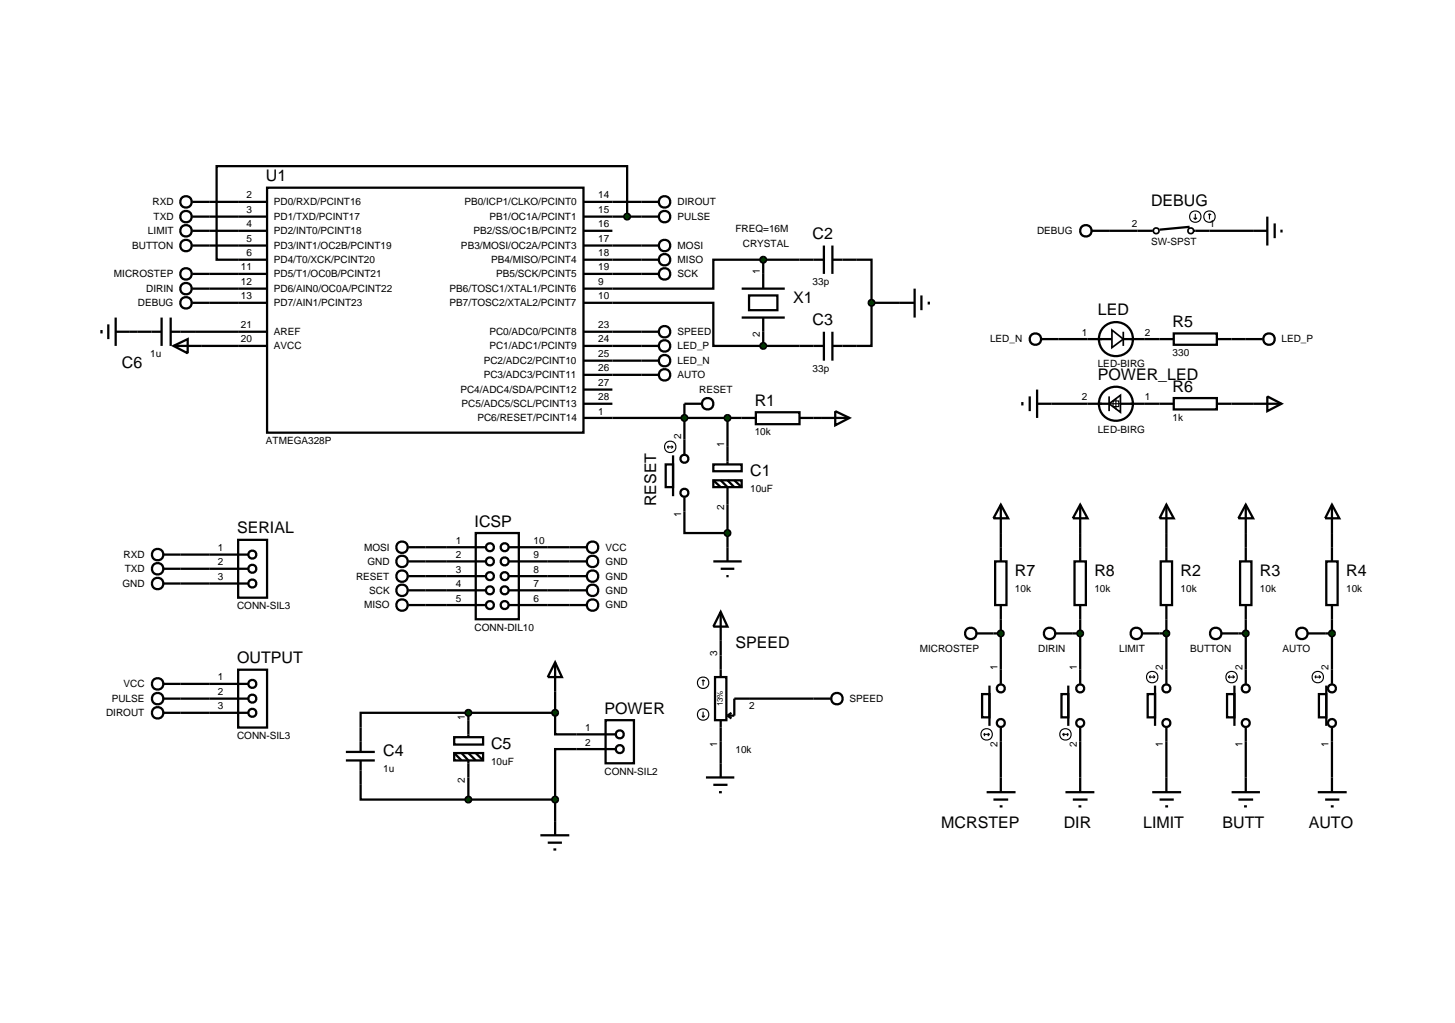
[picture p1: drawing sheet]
<svg xmlns="http://www.w3.org/2000/svg" width="257mm" height="180mm" viewBox="0 0 257 180" stroke-linecap="round" stroke-linejoin="round" font-family="sans-serif">
<g fill="none" stroke="#000" stroke-width=".4">
<path d="M36.9 35.6h10.2M36.9 38.2h10.2M47.1 33.1h55.8v43.2h-55.8zM102.9 35.6h10.2M102.9 38.2h10.2M110.6 38.2v-8.9h-72.4v16.5h8.9M22.9 58.5h1.3M34.4 58.5h12.7M36.9 53.4h10.2M36.9 40.7h10.2M36.9 43.3h10.2M36.9 48.3h10.2"/>
<path d="M36.9 50.9h10.2M102.9 53.4h22.9v7.6h8.8M102.9 40.7h5.1M102.9 43.3h10.2M102.9 58.5h10.2M102.9 45.8h10.2M102.9 48.3h10.2M134.6 45.8h-8.8v5.1h-22.9M134.6 45.8h6.4M134.6 45.8v2.5M134.6 58.5v2.5M151.1 45.8h2.6v7.6"/>
<path d="M153.7 53.4v7.6h-2.6M153.7 53.4h5M186.7 59.8h5.1M195.6 40.7h5M201.9 59.8h2.6M213.3 40.7h7.7M217.2 59.8h2.5M30.6 61l2.5-1.2v2.5zM30.6 61h16.5M102.9 61h10.2M102.9 73.7h27.9M102.9 66.1h10.2"/>
<path d="M102.9 63.6h10.2M102.9 71.2h5.1M102.9 68.7h5.1M120.7 71.2v8.9M128.3 73.7v8.2M134.6 61h6.4M143.5 73.7h6.3M147.3 72.5l2.5 1.2-2.5 1.3zM185.4 71.2h6.4M201.9 71.2h2.6M217.2 71.2h3.8M31.8 97.8h5.1"/>
<path d="M75 96.5h3.8M75 99h3.8M96.6 96.5h3.8M96.6 99h3.8M117.4 81.9h1.3v4h-1.3zM118.7 80.3v7.2M120.7 87.7v6.3h7.6M125.8 81.9h5v1.2h-5zM125.8 84.7h5v1.2h-5zM125.8 99h5M125.8 84.7l1.3 1.2M127.1 84.7l1.2 1.2v13.1"/>
<path d="M128.3 84.7l1.2 1.2M129.5 84.7l1.3 1.2M176.5 94v2.5M190.5 94v2.5M205.7 94v2.5M219.7 94v2.5M234.9 94v2.5M31.8 100.3h5.1M31.8 102.9h5.1M75 101.6h3.8M75 104.1h3.8M75 106.7h3.8"/>
<path d="M96.6 101.6h3.8M96.6 104.1h3.8M96.6 106.7h3.8M127.1 113v2.6M127.1 100.3h2.4M128.1 101.6h.4M175.2 111.7h1.3M176.5 109.2v8.9M189.2 111.7h1.3M190.5 109.2v8.9M204.5 111.7h1.2M205.7 109.2v8.9"/>
<path d="M218.4 111.7h1.3M219.7 109.2v8.9M233.7 111.7h1.2M234.9 109.2v8.9M31.8 123.2h5.1M31.8 120.6h5.1M31.8 125.7h5.1M63.6 138.4v2.6h19M82.6 125.7h-19v2.6M82.6 125.7h15.3M82.6 125.7v1.3M82.6 137.1v3.9"/>
<path d="M97.9 125.7v3.8h3.8M97.9 121.9v3.8M101.7 132.1h-3.8v8.9M127.1 130.8v3.8M132.1 123.2h11.4M176.5 130.8v6.3M190.5 130.8v6.3M205.7 130.8v6.3M219.7 130.8v6.3M234.9 130.8v6.3M82.6 141h15.3M97.9 141v3.8"/>
<circle cx="120.7" cy="80.9" r=".7"/>
<circle cx="120.7" cy="86.9" r=".7"/>
</g>
<g fill="none" stroke="#000" stroke-width=".2">
<path d="M117.7 78.8h1M117.7 78.8l.2 .3M117.9 78.6l-.2 .2M118.4 78.6l.3 .2M118.7 78.8l-.3 .3"/>
<circle cx="118.2" cy="78.8" r="1.01"/>
</g>
<path d="M120.3 73.4l.4-.2-.5 .5zM120.7 73.2l.3 .1 .2 .4zM121.2 73.7l-.1 .3-.4 .2zM120.2 73.7l.5 .5-.3-.1z" fill="#004000" stroke="#000" stroke-width=".4"/>
<path d="M120.2 73.7l.5-.5 .5 .5-.5 .5z" fill="#004000"/>
<path d="M130.8 73.7h2.5M133.3 72.7h7.7v2.1h-7.7zM141 73.7h2.5" fill="none" stroke="#000" stroke-width=".4"/>
<g fill="#004000" stroke="#000" stroke-width=".4">
<path d="M128 93.6l.3-.1-.5 .5zM128.3 93.5l.4 .2 .1 .3zM128.3 94.5l.5-.5-.2 .4zM127.8 94l.5 .5-.3-.1z"/>
<path d="M127.9 73.4l.4-.2-.5 .5zM128.3 73.2l.3 .1 .2 .4zM128.8 73.7l-.1 .3-.4 .2zM127.8 73.7l.5 .5-.4-.2z"/>
</g>
<g fill="#004000">
<path d="M128.3 93.5l.5 .5-.5 .5-.5-.5z"/>
<path d="M127.8 73.7l.5-.5 .5 .5-.5 .5z"/>
</g>
<g fill="none" stroke="#000" stroke-width=".4">
<path d="M130.8 50.9h7.6M130.8 56h7.6M132.1 52.1h5v2.6h-5zM134.6 48.3v2.6M134.6 56v2.5M141 45.8h4.3M145.3 43.3v5M145.3 58.5v5.1M146.8 43.3v5M146.8 58.5v5.1M146.8 45.8h4.3M158.7 53.4h2.6"/>
<path d="M161.3 50.9v5.1M162.5 52.1v2.6M163.8 53.2v.5M141 61h4.3M146.8 61h4.3"/>
</g>
<path d="M153.3 53.1l.4-.2-.5 .5zM153.7 52.9l.3 .1 .2 .4zM154.2 53.4l-.1 .3-.4 .2zM153.2 53.4l.5 .5-.4-.2z" fill="#004000" stroke="#000" stroke-width=".4"/>
<path d="M153.2 53.4l.5-.5 .5 .5-.5 .5z" fill="#004000"/>
<g fill="none" stroke="#000" stroke-width=".4">
<path d="M33.9 35.6h3M33.9 38.2h3M113.1 35.6h3.1M113.1 38.2h3.1M223.5 38.2v5.1M224.8 39.4v2.6M33.9 40.7h3M33.9 43.3h3M33.9 48.3h3M33.9 50.9h3M33.9 53.4h3M113.1 43.3h3.1"/>
<path d="M113.1 58.5h3.1M113.1 45.8h3.1M113.1 48.3h3.1M183.6 59.8h3.1M191.8 59.8h4.3M192.5 40.7h3.1M198.1 59.8h3.8M200.6 40.7h2.8M209.8 40l-5.3 .5M210.5 40.7h2.8M219.7 59.8h3M221 40.7h2.5"/>
<path d="M226 40.5v.5M113.1 66.1h3.1M113.1 61h3.1M113.1 63.6h3.1M204.7 99h2v7.7h-2zM205.7 89l1.3 2.4h-2.5zM205.7 89v5M205.7 96.5v2.5M218.7 99h2v7.7h-2zM219.7 89l1.3 2.4h-2.6zM219.7 89v5M219.7 96.5v2.5"/>
<path d="M233.9 99h2v7.7h-2zM234.9 89l1.3 2.4h-2.5zM234.9 89v5M234.9 96.5v2.5M201.4 111.7h3.1M205.7 106.7v2.5M205.7 118.1v2.5M215.4 111.7h3M219.7 106.7v2.5M219.7 118.1v2.5M230.6 111.7h3.1M234.9 106.7v2.5"/>
<path d="M234.9 118.1v2.5M61 132.6h5.1M61 134.1h5.1M63.6 128.3v4.3M63.6 134.1v4.3M202.4 122.4h1.3v4.1h-1.3zM203.2 139.7h5.1M203.7 120.9v7.1M205.7 128.3v2.5M205.7 137.1v2.6M216.4 122.4h1.3v4.1h-1.3zM217.2 139.7h5"/>
<path d="M217.7 120.9v7.1M219.7 128.3v2.5M219.7 137.1v2.6M232.4 139.7h5.1M232.6 122.4h1.3v4.1h-1.3zM233.9 120.9v7.1M234.9 128.3v2.5M234.9 137.1v2.6M204.5 141h2.5M205.5 142.2h.5M218.4 141h2.6M219.4 142.2h.5"/>
<path d="M233.7 141h2.5M234.7 142.2h.5"/>
<circle cx="32.8" cy="35.6" r="1.01"/>
<circle cx="32.8" cy="38.2" r="1.01"/>
<circle cx="117.2" cy="35.6" r="1.01"/>
<circle cx="117.2" cy="38.2" r="1.01"/>
<circle cx="32.8" cy="48.3" r="1.01"/>
<circle cx="32.8" cy="50.9" r="1.01"/>
<circle cx="32.8" cy="53.4" r="1.01"/>
<circle cx="32.8" cy="40.7" r="1.01"/>
<circle cx="32.8" cy="43.3" r="1.01"/>
<circle cx="117.2" cy="48.3" r="1.01"/>
<circle cx="117.2" cy="45.8" r="1.01"/>
<circle cx="117.2" cy="58.5" r="1.01"/>
<circle cx="117.2" cy="43.3" r="1.01"/>
<circle cx="182.6" cy="59.8" r="1.01"/>
<circle cx="191.5" cy="40.7" r="1.01"/>
<circle cx="196.8" cy="59.8" r="3"/>
<circle cx="223.8" cy="59.8" r="1.01"/>
<circle cx="117.2" cy="61" r="1.01"/>
<circle cx="117.2" cy="63.6" r="1.01"/>
<circle cx="117.2" cy="66.1" r="1.01"/>
<circle cx="200.4" cy="111.7" r="1.01"/>
<circle cx="214.4" cy="111.7" r="1.01"/>
<circle cx="229.6" cy="111.7" r="1.01"/>
<circle cx="205.7" cy="121.4" r=".7"/>
<circle cx="205.7" cy="127.5" r=".7"/>
<circle cx="219.7" cy="127.5" r=".7"/>
<circle cx="219.7" cy="121.4" r=".7"/>
<circle cx="234.9" cy="121.4" r=".7"/>
<circle cx="234.9" cy="127.5" r=".7"/>
</g>
<g fill="none" stroke="#000" stroke-width=".3">
<path d="M196.1 58.2l2 1.6-2 1.5zM198.1 58.5v2.5"/>
<circle cx="203.9" cy="40.7" r=".51"/>
<circle cx="210" cy="40.7" r=".51"/>
</g>
<g fill="none" stroke="#000" stroke-width=".2">
<path d="M210.5 38.4l.3 .3M210.8 37.7v1M211.1 38.4l-.3 .3M213.3 37.7l-.2 .2M213.3 37.7l.3 .2M213.3 37.7v1M202.7 119.4h1M202.7 119.4l.2 .2M202.9 119.1l-.2 .3M203.4 119.1l.3 .3M203.7 119.4l-.3 .2M216.6 119.4h1.1"/>
<path d="M216.6 119.4l.3 .2M216.9 119.1l-.3 .3M217.4 119.1l.3 .3M217.7 119.4l-.3 .2M231.9 119.4h1M231.9 119.4l.2 .2M232.1 119.1l-.2 .3M232.6 119.1l.3 .3M232.9 119.4l-.3 .2"/>
<circle cx="210.8" cy="38.2" r="1.01"/>
<circle cx="213.3" cy="38.2" r="1.01"/>
<circle cx="203.2" cy="119.4" r="1.01"/>
<circle cx="217.2" cy="119.4" r="1.01"/>
<circle cx="232.4" cy="119.4" r="1.01"/>
</g>
<g fill="#004000" stroke="#000" stroke-width=".4">
<path d="M234.5 111.4l.4-.2-.5 .5zM234.9 111.2l.4 .2 .1 .3zM234.9 112.2l.5-.5-.2 .4zM234.4 111.7l.5 .5-.4-.2z"/>
<path d="M219.3 111.4l.4-.2-.5 .5zM219.7 111.2l.4 .2 .1 .3zM219.7 112.2l.5-.5-.2 .4zM219.2 111.7l.5 .5-.3-.1z"/>
<path d="M205.3 111.4l.4-.2-.5 .5zM205.7 111.2l.4 .2 .1 .3zM205.7 112.2l.5-.5-.2 .4zM205.2 111.7l.5 .5-.3-.1z"/>
</g>
<g fill="#004000">
<path d="M234.4 111.7l.5-.5 .5 .5-.5 .5z"/>
<path d="M219.2 111.7l.5-.5 .5 .5-.5 .5z"/>
<path d="M205.2 111.7l.5-.5 .5 .5-.5 .5z"/>
</g>
<g fill="none" stroke="#000" stroke-width=".4">
<path d="M204.5 59.8h2.5M207 58.8h7.6v2h-7.6zM214.6 59.8h2.6M28.8 97.8h3M36.9 97.8h6.9M42 95.2h5.1v10.2h-5.1zM78.8 96.5h6.9M78.8 99h6.9M83.9 94h7.6v15.2h-7.6zM89.7 96.5h6.9M89.7 99h6.9M176.5 89l1.3 2.4h-2.6z"/>
<path d="M176.5 89v5M190.5 89l1.3 2.4h-2.6zM190.5 89v5M28.8 100.3h3M28.8 102.9h3M36.9 100.3h6.9M36.9 102.9h6.9M78.8 101.6h6.9M78.8 104.1h6.9M78.8 106.7h6.9M89.7 101.6h6.9M89.7 104.1h6.9"/>
<path d="M89.7 106.7h6.9M97.9 116.8l1.2 2.6h-2.5zM97.9 116.8v5.1M126.1 119.4h2v7.6h-2zM127.1 107.9l1.2 2.6h-2.5zM127.1 107.9v5.1M127.1 115.6v3.8M172.2 111.7h3M186.2 111.7h3M80.1 130h5.1v1.3h-5.1zM80.1 132.8h5.1v1.3h-5.1zM80.1 132.8l1.3 1.3"/>
<path d="M81.4 132.8l1.2 1.3v3M82.6 127v3M82.6 132.8l1.3 1.3M83.9 132.8l1.3 1.3M101.7 129.5h6.8M101.7 132.1h6.8M106.8 127h5v7.6h-5zM124.5 137.1h5M125.8 138.4h2.5M126.8 139.7h.5M127.1 127v3.8M127.1 134.6v2.5"/>
<path d="M128.3 126.2l.7 .5M129 125.7l-.7 .5M132.1 123.2h-2.6v3h-1.2M143.5 123.2h3M174 139.7h5.1M176.5 137.1v2.6M187.9 139.7h5.1M190.5 137.1v2.6M95.3 147.3h5.1M96.6 148.6h2.5M97.6 149.8h.5M97.9 144.8v2.5"/>
<path d="M175.2 141h2.6M176.3 142.2h.5M189.2 141h2.6M190.2 142.2h.5"/>
<circle cx="27.8" cy="97.8" r="1.01"/>
<circle cx="44.5" cy="97.8" r=".7"/>
<circle cx="86.4" cy="99" r=".7"/>
<circle cx="86.4" cy="96.5" r=".7"/>
<circle cx="89" cy="96.5" r=".7"/>
<circle cx="89" cy="99" r=".7"/>
<circle cx="27.8" cy="102.9" r="1.01"/>
<circle cx="27.8" cy="100.3" r="1.01"/>
<circle cx="44.5" cy="100.3" r=".7"/>
<circle cx="44.5" cy="102.9" r=".7"/>
<circle cx="86.4" cy="101.6" r=".7"/>
<circle cx="86.4" cy="106.7" r=".7"/>
<circle cx="86.4" cy="104.1" r=".7"/>
<circle cx="89" cy="104.1" r=".7"/>
<circle cx="89" cy="106.7" r=".7"/>
<circle cx="89" cy="101.6" r=".7"/>
<circle cx="171.2" cy="111.7" r="1.01"/>
<circle cx="185.1" cy="111.7" r="1.01"/>
<circle cx="109.3" cy="132.1" r=".7"/>
<circle cx="109.3" cy="129.5" r=".7"/>
<circle cx="147.6" cy="123.2" r="1.01"/>
</g>
<g fill="none" stroke="#000" stroke-width=".2">
<path d="M124 119.9l-.2 .2M124 119.9l.3 .2M124 119.9v1M123.8 126.2l.2 .3M124 125.5v1M124.3 126.2l-.3 .3"/>
<circle cx="124" cy="120.4" r="1.01"/>
<circle cx="124" cy="126" r="1.01"/>
</g>
<g fill="#004000" stroke="#000" stroke-width=".4">
<path d="M97.5 125.4l.4-.2-.5 .5zM97.9 125.2l.4 .2 .1 .3zM98.4 125.7l-.2 .4-.3 .1zM97.4 125.7l.5 .5-.3-.1z"/>
<path d="M97.5 140.7l.4-.2-.5 .5zM97.9 140.5l.3 .1 .2 .4zM98.4 141l-.2 .4-.3 .1zM97.4 141l.5 .5-.3-.1z"/>
</g>
<g fill="#004000">
<path d="M97.4 125.7l.5-.5 .5 .5-.5 .5z"/>
<path d="M97.4 141l.5-.5 .5 .5-.5 .5z"/>
</g>
<g fill="none" stroke="#000" stroke-width=".4">
<path d="M17.9 58.2v.6M19.1 57.2v2.6M20.4 58.5h2.5M20.4 56v5M24.2 58.5h4.3M28.5 56v5M30.1 56v5M30.1 58.5h4.3M120.7 71.2h3.1M180.3 70.9v.6M181.6 69.9v2.6M182.9 71.2h2.5"/>
<path d="M182.9 68.7v5M191.8 71.2h3.8M197.6 71.2h4.3M204.5 71.2h2.5M207 70.2h7.6v2h-7.6zM214.6 71.2h2.6M221 71.2h5M223.5 69.9l2.5 1.3-2.5 1.3zM72 96.5h3M72 99h3M100.4 96.5h3.1M100.4 99h3.1"/>
<path d="M175.5 99h2v7.7h-2zM176.5 96.5v2.5M189.5 99h2v7.7h-2zM190.5 96.5v2.5M42 118.1h5.1v10.2h-5.1zM72 101.6h3M72 104.1h3M72 106.7h3M100.4 101.6h3.1M100.4 104.1h3.1M100.4 106.7h3.1M176.5 106.7v2.5"/>
<path d="M190.5 106.7v2.5M28.8 120.6h3M28.8 123.2h3M28.8 125.7h3M36.9 120.6h6.9M36.9 123.2h6.9M36.9 125.7h6.9"/>
<circle cx="124.8" cy="71.2" r="1.01"/>
<circle cx="196.8" cy="71.2" r="3"/>
<circle cx="70.9" cy="96.5" r="1.01"/>
<circle cx="70.9" cy="99" r="1.01"/>
<circle cx="104.5" cy="96.5" r="1.01"/>
<circle cx="104.5" cy="99" r="1.01"/>
<circle cx="70.9" cy="104.1" r="1.01"/>
<circle cx="70.9" cy="106.7" r="1.01"/>
<circle cx="70.9" cy="101.6" r="1.01"/>
<circle cx="104.5" cy="104.1" r="1.01"/>
<circle cx="104.5" cy="106.7" r="1.01"/>
<circle cx="104.5" cy="101.6" r="1.01"/>
<circle cx="27.8" cy="125.7" r="1.01"/>
<circle cx="27.8" cy="123.2" r="1.01"/>
<circle cx="27.8" cy="120.6" r="1.01"/>
<circle cx="44.5" cy="125.7" r=".7"/>
<circle cx="44.5" cy="120.6" r=".7"/>
<circle cx="44.5" cy="123.2" r=".7"/>
</g>
<path d="M195.6 71.2l2-1.5v3zM195.6 69.9v2.6" fill="none" stroke="#000" stroke-width=".3"/>
<path d="M195.8 71.2h2M196.3 70.7h1v1h-1zM196.8 70.2v2" fill="none" stroke="#000" stroke-width=".2"/>
<path d="M110.2 37.9l.4-.2-.5 .5zM110.6 37.7l.3 .1 .2 .4zM111.1 38.2l-.1 .3-.4 .2zM110.1 38.2l.5 .5-.4-.2z" fill="#004000" stroke="#000" stroke-width=".4"/>
<path d="M110.1 38.2l.5-.5 .5 .5-.5 .5z" fill="#004000"/>
<g fill="none" stroke="#000" stroke-width=".4">
<path d="M190.5 118.1v2.5M187.2 122.4h1.2v4.1h-1.2zM188.4 120.9v7.1M190.5 128.3v2.5"/>
<circle cx="190.5" cy="127.5" r=".7"/>
<circle cx="190.5" cy="121.4" r=".7"/>
</g>
<g fill="none" stroke="#000" stroke-width=".2">
<path d="M187.4 129.5h1M187.4 129.5l.3 .3M187.7 129.3l-.3 .2M188.2 129.3l.2 .2M188.4 129.5l-.2 .3"/>
<circle cx="187.9" cy="129.5" r="1.01"/>
</g>
<path d="M190.1 111.4l.4-.2-.5 .5zM190.5 111.2l.4 .2 .1 .3zM191 111.7l-.1 .3-.4 .2zM190 111.7l.5 .5-.4-.2z" fill="#004000" stroke="#000" stroke-width=".4"/>
<path d="M190 111.7l.5-.5 .5 .5-.5 .5z" fill="#004000"/>
<g fill="none" stroke="#000" stroke-width=".4">
<path d="M176.5 118.1v2.5M173.2 122.4h1.3v4.1h-1.3zM174.5 120.9v7.1M176.5 128.3v2.5"/>
<circle cx="176.5" cy="121.4" r=".7"/>
<circle cx="176.5" cy="127.5" r=".7"/>
</g>
<g fill="none" stroke="#000" stroke-width=".2">
<path d="M173.5 129.5h1M173.5 129.5l.2 .3M173.7 129.3l-.2 .2M174.2 129.3l.3 .2M174.5 129.5l-.3 .3"/>
<circle cx="174" cy="129.5" r="1.01"/>
</g>
<g fill="#004000" stroke="#000" stroke-width=".4">
<path d="M176.1 111.4l.4-.2-.5 .5zM176.5 111.2l.4 .2 .1 .3zM177 111.7l-.2 .4-.3 .1zM176 111.7l.5 .5-.3-.1z"/>
<path d="M134.3 45.4l.3-.1-.5 .5zM134.6 45.3l.3 .1 .2 .4zM134.6 46.3l.5-.5-.2 .4zM134.1 45.8l.5 .5-.4-.2z"/>
<path d="M134.3 60.6l.3-.1-.5 .5zM134.6 60.5l.3 .1 .2 .4zM135.1 61l-.1 .3-.4 .2zM134.1 61l.5 .5-.4-.2z"/>
<path d="M82.2 125.4l.4-.2-.5 .5zM82.6 125.2l.4 .2 .1 .3zM82.6 126.2l.5-.5-.2 .4zM82.1 125.7l.5 .5-.3-.1z"/>
<path d="M82.2 140.7l.4-.2-.5 .5zM82.6 140.5l.4 .2 .1 .3zM82.6 141.5l.5-.5-.2 .4zM82.1 141l.5 .5-.3-.1z"/>
</g>
<g fill="#004000">
<path d="M176 111.7l.5-.5 .5 .5-.5 .5z"/>
<path d="M134.6 45.3l.5 .5-.5 .5-.5-.5z"/>
<path d="M134.1 61l.5-.5 .5 .5-.5 .5z"/>
<path d="M82.1 125.7l.5-.5 .5 .5-.5 .5z"/>
<path d="M82.1 141l.5-.5 .5 .5-.5 .5z"/>
</g>
<g font-size="2.8">
<text x="46.9" y="32">U1</text>
<text x="203" y="36.3">DEBUG</text>
<text x="143.3" y="42.2">C2</text>
<text x="139.9" y="53.5">X1</text>
<text x="143.3" y="57.4">C3</text>
<text x="193.6" y="55.6">LED</text>
<text x="206.8" y="57.7">R5</text>
<text x="21.5" y="65">C6</text>
<text x="133.1" y="71.6">R1</text>
<text x="193.6" y="67">POWER_LED</text>
<text x="206.8" y="69.1">R6</text>
<text x="132.3" y="84">C1</text>
<text x="115.7" y="89.3" transform="rotate(-90 115.7 89.3)">RESET</text>
<text x="41.8" y="94.1">SERIAL</text>
<text x="83.7" y="92.9">ICSP</text>
<text x="179" y="101.6">R7</text>
<text x="193" y="101.6">R8</text>
<text x="208.2" y="101.6">R2</text>
<text x="222.2" y="101.6">R3</text>
<text x="237.4" y="101.6">R4</text>
<text x="41.8" y="117">OUTPUT</text>
<text x="129.7" y="114.4">SPEED</text>
<text x="106.6" y="125.9">POWER</text>
<text x="67.6" y="133.4">C4</text>
<text x="86.6" y="132.1">C5</text>
<text x="166" y="146.1">MCRSTEP</text>
<text x="187.6" y="146.1">DIR</text>
<text x="201.6" y="146.1">LIMIT</text>
<text x="215.6" y="146.1">BUTT</text>
<text x="230.8" y="146.1">AUTO</text>
</g>
<g font-size="1.8">
<text x="43.5" y="35">2</text>
<text x="105.5" y="35">14</text>
<text x="26.1" y="41.3">LIMIT</text>
<text x="26.9" y="36.2">RXD</text>
<text x="27.1" y="38.8">TXD</text>
<text x="43.5" y="40.1">4</text>
<text x="43.5" y="37.6">3</text>
<text x="48.3" y="41.3">PD2/INT0/PCINT18</text>
<text x="48.3" y="38.8">PD1/TXD/PCINT17</text>
<text x="48.3" y="36.2">PD0/RXD/PCINT16</text>
<text x="81.9" y="36.2">PB0/ICP1/CLKO/PCINT0</text>
<text x="83.5" y="41.3">PB2/SS/OC1B/PCINT2</text>
<text x="86.3" y="38.8">PB1/OC1A/PCINT1</text>
<text x="105.5" y="37.6">15</text>
<text x="105.5" y="40.1">16</text>
<text x="119.5" y="38.8">PULSE</text>
<text x="119.5" y="36.2">DIROUT</text>
<text x="129.7" y="41">FREQ=16M</text>
<text x="182.9" y="41.3">DEBUG</text>
<text x="199.6" y="40.1">2</text>
<text x="213.3" y="40.1">1</text>
<text x="23.3" y="43.9">BUTTON</text>
<text x="42.5" y="47.7">11</text>
<text x="43.5" y="45.2">6</text>
<text x="43.5" y="42.7">5</text>
<text x="48.3" y="46.4">PD4/T0/XCK/PCINT20</text>
<text x="48.3" y="43.9">PD3/INT1/OC2B/PCINT19</text>
<text x="81.3" y="43.9">PB3/MOSI/OC2A/PCINT3</text>
<text x="86.6" y="46.4">PB4/MISO/PCINT4</text>
<text x="105.5" y="42.7">17</text>
<text x="105.5" y="45.2">18</text>
<text x="105.5" y="47.7">19</text>
<text x="119.5" y="43.9">MOSI</text>
<text x="119.5" y="46.4">MISO</text>
<text x="131" y="43.6">CRYSTAL</text>
<text x="203" y="43.2">SW-SPST</text>
<text x="20.1" y="48.9">MICROSTEP</text>
<text x="24.3" y="54">DEBUG</text>
<text x="25.8" y="51.5">DIRIN</text>
<text x="42.5" y="50.3">12</text>
<text x="42.5" y="52.8">13</text>
<text x="48.3" y="51.5">PD6/AIN0/OC0A/PCINT22</text>
<text x="48.3" y="48.9">PD5/T1/OC0B/PCINT21</text>
<text x="48.3" y="54">PD7/AIN1/PCINT23</text>
<text x="79.3" y="54">PB7/TOSC2/XTAL2/PCINT7</text>
<text x="79.3" y="51.5">PB6/TOSC1/XTAL1/PCINT6</text>
<text x="87.5" y="48.9">PB5/SCK/PCINT5</text>
<text x="105.5" y="52.8">10</text>
<text x="105.5" y="50.3">9</text>
<text x="119.5" y="48.9">SCK</text>
<text x="134" y="48.3" transform="rotate(-90 134 48.3)">1</text>
<text x="143.3" y="50.3">33p</text>
<text x="42.5" y="57.9">21</text>
<text x="48.3" y="59.1">AREF</text>
<text x="86.3" y="59.1">PC0/ADC0/PCINT8</text>
<text x="105.5" y="57.9">23</text>
<text x="119.5" y="59.1">SPEED</text>
<text x="134" y="59.5" transform="rotate(-90 134 59.5)">2</text>
<text x="190.8" y="59.2">1</text>
<text x="201.9" y="59.2">2</text>
<text x="26.5" y="63">1u</text>
<text x="42.5" y="60.4">20</text>
<text x="48.3" y="61.6">AVCC</text>
<text x="85.3" y="64.2">PC2/ADC2/PCINT10</text>
<text x="86.3" y="61.6">PC1/ADC1/PCINT9</text>
<text x="105.5" y="65.5">26</text>
<text x="105.5" y="63">25</text>
<text x="105.5" y="60.4">24</text>
<text x="119.5" y="61.6">LED_P</text>
<text x="119.5" y="64.2">LED_N</text>
<text x="143.3" y="65.6">33p</text>
<text x="174.6" y="60.4">LED_N</text>
<text x="193.6" y="64.8">LED-BIRG</text>
<text x="206.8" y="62.8">330</text>
<text x="226" y="60.4">LED_P</text>
<text x="81.2" y="69.3">PC4/ADC4/SDA/PCINT12</text>
<text x="81.4" y="71.8">PC5/ADC5/SCL/PCINT13</text>
<text x="85.3" y="66.7">PC3/ADC3/PCINT11</text>
<text x="105.5" y="70.6">28</text>
<text x="105.5" y="68.1">27</text>
<text x="119.5" y="66.7">AUTO</text>
<text x="123.3" y="69.3">RESET</text>
<text x="190.8" y="70.6">2</text>
<text x="201.9" y="70.6">1</text>
<text x="84.2" y="74.3">PC6/RESET/PCINT14</text>
<text x="105.5" y="73.1">1</text>
<text x="120.1" y="77.5" transform="rotate(-90 120.1 77.5)">2</text>
<text x="133.1" y="76.8">10k</text>
<text x="193.6" y="76.3">LED-BIRG</text>
<text x="206.8" y="74.2">1k</text>
<text x="46.9" y="78.3">ATMEGA328P</text>
<text x="127.7" y="78.8" transform="rotate(-90 127.7 78.8)">1</text>
<text x="127.7" y="90" transform="rotate(-90 127.7 90)">2</text>
<text x="132.3" y="86.8">10uF</text>
<text x="80.4" y="95.9">1</text>
<text x="94.1" y="95.9">10</text>
<text x="120.1" y="91.2" transform="rotate(-90 120.1 91.2)">1</text>
<text x="21.8" y="98.4">RXD</text>
<text x="22" y="100.9">TXD</text>
<text x="38.4" y="97.2">1</text>
<text x="38.4" y="99.7">2</text>
<text x="64.2" y="97.1">MOSI</text>
<text x="64.8" y="99.6">GND</text>
<text x="80.4" y="98.4">2</text>
<text x="80.4" y="101">3</text>
<text x="94.1" y="98.4">9</text>
<text x="94.1" y="101">8</text>
<text x="106.8" y="97.1">VCC</text>
<text x="106.8" y="99.6">GND</text>
<text x="21.6" y="103.5">GND</text>
<text x="38.4" y="102.3">3</text>
<text x="41.8" y="107.4">CONN-SIL3</text>
<text x="62.8" y="102.2">RESET</text>
<text x="64.2" y="107.3">MISO</text>
<text x="65.1" y="104.7">SCK</text>
<text x="80.4" y="103.5">4</text>
<text x="80.4" y="106.1">5</text>
<text x="94.1" y="103.5">7</text>
<text x="94.1" y="106.1">6</text>
<text x="106.8" y="102.2">GND</text>
<text x="106.8" y="104.7">GND</text>
<text x="106.8" y="107.3">GND</text>
<text x="179" y="104.4">10k</text>
<text x="193" y="104.4">10k</text>
<text x="208.2" y="104.4">10k</text>
<text x="222.2" y="104.4">10k</text>
<text x="237.4" y="104.4">10k</text>
<text x="83.7" y="111.2">CONN-DIL10</text>
<text x="38.4" y="120">1</text>
<text x="126.5" y="115.6" transform="rotate(-90 126.5 115.6)">3</text>
<text x="162.2" y="114.9">MICROSTEP</text>
<text x="175.9" y="118.1" transform="rotate(-90 175.9 118.1)">1</text>
<text x="183.1" y="114.9">DIRIN</text>
<text x="189.9" y="118.1" transform="rotate(-90 189.9 118.1)">1</text>
<text x="197.4" y="114.9">LIMIT</text>
<text x="205.1" y="118.1" transform="rotate(-90 205.1 118.1)">2</text>
<text x="209.9" y="114.9">BUTTON</text>
<text x="219.1" y="118.1" transform="rotate(-90 219.1 118.1)">2</text>
<text x="226.2" y="114.9">AUTO</text>
<text x="234.3" y="118.1" transform="rotate(-90 234.3 118.1)">2</text>
<text x="19.7" y="123.8">PULSE</text>
<text x="21.8" y="121.2">VCC</text>
<text x="38.4" y="122.6">2</text>
<text x="38.4" y="125.1">3</text>
<text x="132.1" y="125">2</text>
<text x="149.8" y="123.8">SPEED</text>
<text x="18.7" y="126.3">DIROUT</text>
<text x="41.8" y="130.3">CONN-SIL3</text>
<text x="82" y="127" transform="rotate(-90 82 127)">1</text>
<text x="103.2" y="128.9">1</text>
<text x="103.2" y="131.5">2</text>
<text x="126.5" y="131.8" transform="rotate(-90 126.5 131.8)">1</text>
<text x="175.9" y="131.8" transform="rotate(-90 175.9 131.8)">2</text>
<text x="189.9" y="131.8" transform="rotate(-90 189.9 131.8)">2</text>
<text x="205.1" y="131.8" transform="rotate(-90 205.1 131.8)">1</text>
<text x="219.1" y="131.8" transform="rotate(-90 219.1 131.8)">1</text>
<text x="234.3" y="131.8" transform="rotate(-90 234.3 131.8)">1</text>
<text x="67.6" y="136.2">1u</text>
<text x="86.6" y="134.9">10uF</text>
<text x="106.6" y="136.6">CONN-SIL2</text>
<text x="129.7" y="132.8">10k</text>
<text x="82" y="138.1" transform="rotate(-90 82 138.1)">2</text>
</g>
<text font-size="1.4" x="127.5" y="124.6" transform="rotate(-90 127.5 124.6)">13%</text>
</svg>
